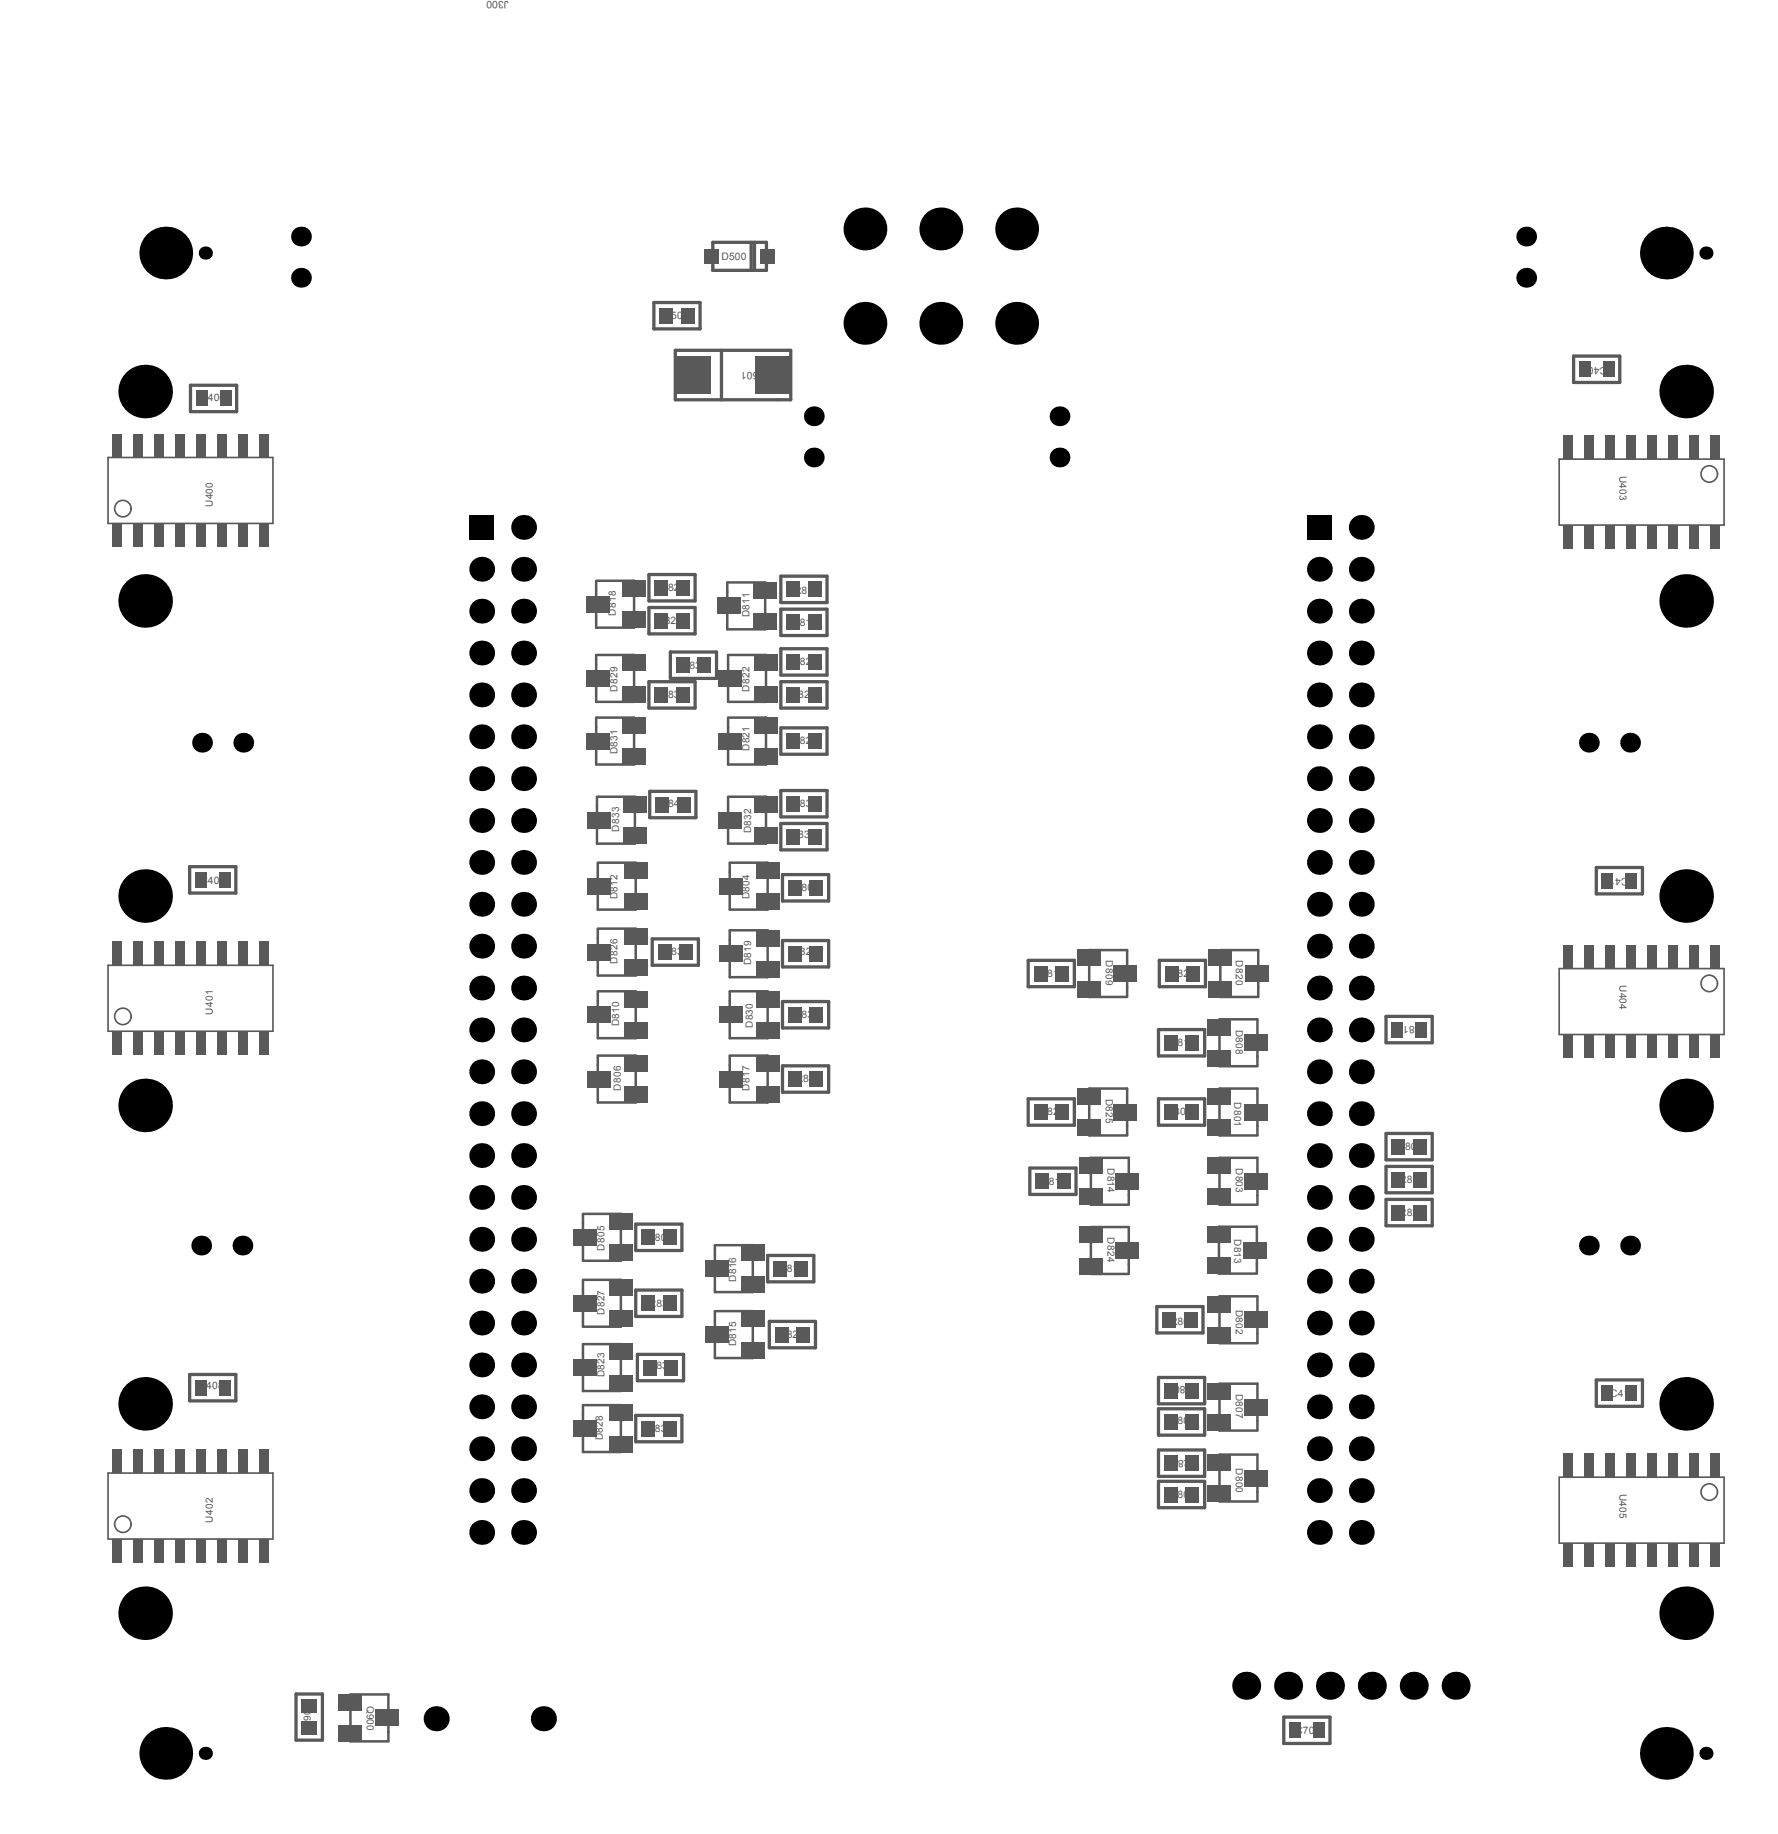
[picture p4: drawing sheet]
<svg xmlns="http://www.w3.org/2000/svg" width="358mm" height="370mm" viewBox="0 0 358 370" stroke-linecap="round" stroke-linejoin="round" font-family="sans-serif">
<g fill="none" stroke="#595959" stroke-width=".66">
<path d="M143.7 48.9h10.8v5.6h-10.8zM143.7 54.5h.1M151.4 48.9v5.5M152.1 48.9v5.6M38.4 77.7h9.3v5.3h-9.3zM131.8 61h9.3v5.3h-9.3zM136.1 70.6h23.3v10h-23.3zM145.4 70.6v10M317.2 71.8h9.3v5.3h-9.3zM130.8 115.8h9.3v5.3h-9.3zM157.4 116.2h9.3v5.3h-9.3zM130.8 122.5h9.3v5.3h-9.3z"/>
<path d="M130.8 137.4h9.3v5.3h-9.3zM135.1 131.4h9.3v5.4h-9.3zM157.4 122.8h9.3v5.3h-9.3zM157.4 130.8h9.3v5.3h-9.3zM157.4 137.4h9.3v5.3h-9.3zM131 159.5h9.3v5.3h-9.3zM157.4 146.7h9.3v5.3h-9.3zM157.4 159.4h9.3v5.3h-9.3zM38.2 174.7h9.3v5.3h-9.3zM157.4 166h9.3v5.3h-9.3zM157.7 176.3h9.3v5.3h-9.3zM321.8 174.9h9.3v5.3h-9.3z"/>
<path d="M131.5 189.3h9.3v5.3h-9.3zM157.7 189.6h9.3v5.3h-9.3zM207.3 193.6h9.3v5.3h-9.3zM233.7 193.6h9.3v5.3h-9.3zM157.7 201.9h9.3v5.3h-9.3zM157.7 214.9h9.3v5.3h-9.3zM233.5 207.6h9.3v5.3h-9.3zM279.4 204.9h9.3v5.3h-9.3zM207.3 221.5h9.3v5.3h-9.3zM207.6 235.5h9.3v5.3h-9.3zM233.5 221.5h9.3v5.3h-9.3zM279.4 228.5h9.3v5.3h-9.3z"/>
<path d="M279.4 235.1h9.3v5.4h-9.3zM128.2 246.8h9.3v5.3h-9.3zM154.7 253.1h9.4v5.3h-9.4zM279.4 241.8h9.3v5.3h-9.3zM38.2 277.1h9.3v5.3h-9.3zM128.2 260.1h9.3v5.3h-9.3zM128.5 273h9.3v5.3h-9.3zM155.1 266.4h9.3v5.3h-9.3zM233.2 263.4h9.3v5.3h-9.3zM233.5 277.7h9.3v5.3h-9.3zM321.8 278.2h9.3v5.3h-9.3zM128.2 285.3h9.3v5.3h-9.3z"/>
<path d="M233.5 284h9.3v5.3h-9.3zM233.5 292.3h9.3v5.3h-9.3zM233.5 298.6h9.3v5.3h-9.3zM59.7 341.5h5.3v9.3h-5.3zM258.8 346.1h9.3v5.4h-9.3z"/>
</g>
<g fill="none" stroke="#595959" stroke-width=".51">
<path d="M120.2 117.1h7.6v9.4h-7.6v-9.4M146.6 117.4h7.7v9.5h-7.7v-9.4M120.2 132h7.6v9.5h-7.6v-9.4M146.8 132h7.6v9.5h-7.6v-9.4M120.2 144.7h7.6v9.4h-7.6v-9.4M146.8 144.7h7.6v9.4h-7.6v-9.4M120.3 160.6h7.7v9.5h-7.7v-9.4M120.5 173.9h7.7v9.5h-7.7v-9.4M146.8 160.6h7.6v9.5h-7.6v-9.4M147.1 173.9h7.6v9.5h-7.6v-9.4M120.5 187.2h7.7v9.5h-7.7v-9.4M120.5 199.8h7.7v9.5h-7.7v-9.4"/>
<path d="M147.1 187.5h7.6v9.5h-7.6v-9.4M147.1 199.8h7.6v9.5h-7.6v-9.4M120.5 212.8h7.7v9.4h-7.7v-9.3M147.1 212.8h7.6v9.4h-7.6v-9.3M227.2 200.9v-9.4h-7.6v9.5h7.6M253.5 214.9v-9.4h-7.7v9.4h7.7M253.6 200.9v-9.4h-7.6v9.5h7.6M227.2 228.8v-9.4h-7.6v9.5h7.6M253.5 228.8v-9.4h-7.7v9.5h7.7M117.5 244.7h7.7v9.5h-7.7v-9.4M117.5 258h7.7v9.4h-7.7v-9.3M144.1 251h7.7v9.5h-7.7v-9.4"/>
<path d="M227.6 242.8v-9.4h-7.7v9.5h7.7M227.6 256.7v-9.3h-7.7v9.4h7.7M253.4 256.7v-9.4h-7.7v9.4h7.7M253.5 242.8v-9.4h-7.7v9.5h7.7M117.5 271h7.7v9.4h-7.7v-9.4M144.1 264.3h7.7v9.5h-7.7v-9.4M253.5 270.7v-9.4h-7.7v9.5h7.7M117.5 283.3h7.7v9.4h-7.7v-9.4M253.5 288.3v-9.4h-7.7v9.5h7.7M253.5 302.6v-9.4h-7.7v9.5h7.7M78.3 351v-9.4h-7.7v9.4h7.7"/>
</g>
<g fill="none" stroke="#595959" stroke-width=".33">
<path d="M21.8 92.2h33.2v13.3h-33.2zM314.3 92.6h33.3v13.2h-33.3zM21.8 194.6h33.2v13.3h-33.2zM314.3 195.3h33.3v13.2h-33.3zM21.8 297h33.2v13.2h-33.2zM314.3 297.8h33.3v13.3h-33.3z"/>
<circle cx="344.6" cy="95.5" r="1.66"/>
<circle cx="24.8" cy="102.5" r="1.66"/>
<circle cx="344.6" cy="198.2" r="1.66"/>
<circle cx="24.8" cy="204.9" r="1.66"/>
<circle cx="24.8" cy="307.3" r="1.66"/>
<circle cx="344.6" cy="300.8" r="1.66"/>
</g>
<g fill="#000">
<circle cx="33.4" cy="51" r="5.3"/>
<circle cx="41.4" cy="51" r="1.33"/>
<circle cx="60.7" cy="56" r="1.99"/>
<circle cx="60.7" cy="47.7" r="1.99"/>
<circle cx="174.4" cy="46.2" r="4.3"/>
<circle cx="189.7" cy="46.2" r="4.3"/>
<circle cx="204.9" cy="46.2" r="4.3"/>
<circle cx="307.7" cy="56" r="1.99"/>
<circle cx="307.7" cy="47.7" r="1.99"/>
<circle cx="335.9" cy="51" r="5.3"/>
<circle cx="343.9" cy="51" r="1.33"/>
<circle cx="29.3" cy="78.9" r="5.4"/>
<circle cx="174.4" cy="65.2" r="4.3"/>
<circle cx="189.7" cy="65.2" r="4.3"/>
<circle cx="204.9" cy="65.2" r="4.3"/>
<circle cx="339.9" cy="78.9" r="5.4"/>
<circle cx="164.1" cy="92.2" r="1.99"/>
<circle cx="164.1" cy="83.9" r="1.99"/>
<circle cx="213.6" cy="92.2" r="1.99"/>
<circle cx="213.6" cy="83.9" r="1.99"/>
<circle cx="97.1" cy="114.8" r="2.51"/>
<circle cx="105.6" cy="106.3" r="2.51"/>
<circle cx="105.6" cy="114.8" r="2.51"/>
<circle cx="266" cy="114.8" r="2.51"/>
<circle cx="274.4" cy="114.8" r="2.51"/>
<circle cx="274.4" cy="106.3" r="2.51"/>
<circle cx="29.3" cy="121.1" r="5.4"/>
<circle cx="97.1" cy="131.6" r="2.51"/>
<circle cx="97.1" cy="123.2" r="2.51"/>
<circle cx="105.6" cy="123.2" r="2.51"/>
<circle cx="105.6" cy="131.6" r="2.51"/>
<circle cx="266" cy="131.6" r="2.51"/>
<circle cx="266" cy="123.2" r="2.51"/>
<circle cx="274.4" cy="131.6" r="2.51"/>
<circle cx="274.4" cy="123.2" r="2.51"/>
<circle cx="339.9" cy="121.1" r="5.4"/>
<circle cx="40.7" cy="149.7" r="1.99"/>
<circle cx="49" cy="149.7" r="1.99"/>
<circle cx="97.1" cy="140.1" r="2.51"/>
<circle cx="97.1" cy="157" r="2.51"/>
<circle cx="97.1" cy="148.5" r="2.51"/>
<circle cx="105.6" cy="140.1" r="2.51"/>
<circle cx="105.6" cy="148.5" r="2.51"/>
<circle cx="105.6" cy="157" r="2.51"/>
<circle cx="266" cy="140.1" r="2.51"/>
<circle cx="266" cy="148.5" r="2.51"/>
<circle cx="266" cy="157" r="2.51"/>
<circle cx="274.4" cy="157" r="2.51"/>
<circle cx="274.4" cy="140.1" r="2.51"/>
<circle cx="274.4" cy="148.5" r="2.51"/>
<circle cx="320.3" cy="149.7" r="1.99"/>
<circle cx="328.6" cy="149.7" r="1.99"/>
<circle cx="97.1" cy="165.4" r="2.51"/>
<circle cx="97.1" cy="173.9" r="2.51"/>
<circle cx="105.6" cy="165.4" r="2.51"/>
<circle cx="105.6" cy="173.9" r="2.51"/>
<circle cx="266" cy="165.4" r="2.51"/>
<circle cx="266" cy="173.9" r="2.51"/>
<circle cx="274.4" cy="165.4" r="2.51"/>
<circle cx="274.4" cy="173.9" r="2.51"/>
<circle cx="29.3" cy="180.6" r="5.4"/>
<circle cx="97.1" cy="182.3" r="2.51"/>
<circle cx="97.1" cy="199.2" r="2.51"/>
<circle cx="97.1" cy="190.7" r="2.51"/>
<circle cx="105.6" cy="182.3" r="2.51"/>
<circle cx="105.6" cy="199.2" r="2.51"/>
<circle cx="105.6" cy="190.7" r="2.51"/>
<circle cx="266" cy="190.7" r="2.51"/>
<circle cx="266" cy="199.2" r="2.51"/>
<circle cx="266" cy="182.3" r="2.51"/>
<circle cx="274.4" cy="190.7" r="2.51"/>
<circle cx="274.4" cy="199.2" r="2.51"/>
<circle cx="274.4" cy="182.3" r="2.51"/>
<circle cx="339.9" cy="180.6" r="5.4"/>
<circle cx="97.1" cy="207.6" r="2.51"/>
<circle cx="97.1" cy="216.1" r="2.51"/>
<circle cx="105.6" cy="207.6" r="2.51"/>
<circle cx="105.6" cy="216.1" r="2.51"/>
<circle cx="266" cy="207.6" r="2.51"/>
<circle cx="266" cy="216.1" r="2.51"/>
<circle cx="274.4" cy="216.1" r="2.51"/>
<circle cx="274.4" cy="207.6" r="2.51"/>
<circle cx="29.3" cy="222.8" r="5.4"/>
<circle cx="97.1" cy="232.9" r="2.51"/>
<circle cx="97.1" cy="224.5" r="2.51"/>
<circle cx="105.6" cy="232.9" r="2.51"/>
<circle cx="105.6" cy="224.5" r="2.51"/>
<circle cx="266" cy="232.9" r="2.51"/>
<circle cx="266" cy="224.5" r="2.51"/>
<circle cx="274.4" cy="232.9" r="2.51"/>
<circle cx="274.4" cy="224.5" r="2.51"/>
<circle cx="339.9" cy="222.8" r="5.4"/>
<circle cx="40.6" cy="251.1" r="1.99"/>
<circle cx="48.9" cy="251.1" r="1.99"/>
<circle cx="97.1" cy="241.4" r="2.51"/>
<circle cx="97.1" cy="249.8" r="2.51"/>
<circle cx="97.1" cy="258.3" r="2.51"/>
<circle cx="105.6" cy="249.8" r="2.51"/>
<circle cx="105.6" cy="258.3" r="2.51"/>
<circle cx="105.6" cy="241.4" r="2.51"/>
<circle cx="266" cy="241.4" r="2.51"/>
<circle cx="266" cy="249.8" r="2.51"/>
<circle cx="266" cy="258.3" r="2.51"/>
<circle cx="274.4" cy="241.4" r="2.51"/>
<circle cx="274.4" cy="249.8" r="2.51"/>
<circle cx="274.4" cy="258.3" r="2.51"/>
<circle cx="320.3" cy="251.1" r="1.99"/>
<circle cx="328.6" cy="251.1" r="1.99"/>
<circle cx="97.1" cy="275.2" r="2.51"/>
<circle cx="97.1" cy="266.7" r="2.51"/>
<circle cx="105.6" cy="275.2" r="2.51"/>
<circle cx="105.6" cy="266.7" r="2.51"/>
<circle cx="266" cy="275.2" r="2.51"/>
<circle cx="266" cy="266.7" r="2.51"/>
<circle cx="274.4" cy="266.7" r="2.51"/>
<circle cx="274.4" cy="275.2" r="2.51"/>
<circle cx="29.3" cy="283" r="5.4"/>
<circle cx="97.1" cy="283.6" r="2.51"/>
<circle cx="97.1" cy="292" r="2.51"/>
<circle cx="105.6" cy="292" r="2.51"/>
<circle cx="105.6" cy="283.6" r="2.51"/>
<circle cx="266" cy="292" r="2.51"/>
<circle cx="266" cy="283.6" r="2.51"/>
<circle cx="274.4" cy="283.6" r="2.51"/>
<circle cx="274.4" cy="292" r="2.51"/>
<circle cx="339.9" cy="283" r="5.4"/>
<circle cx="97.1" cy="308.9" r="2.51"/>
<circle cx="97.1" cy="300.5" r="2.51"/>
<circle cx="105.6" cy="308.9" r="2.51"/>
<circle cx="105.6" cy="300.5" r="2.51"/>
<circle cx="266" cy="300.5" r="2.51"/>
<circle cx="266" cy="308.9" r="2.51"/>
<circle cx="274.4" cy="308.9" r="2.51"/>
<circle cx="274.4" cy="300.5" r="2.51"/>
<circle cx="29.3" cy="325.2" r="5.4"/>
<circle cx="251.2" cy="339.8" r="2.83"/>
<circle cx="259.7" cy="339.8" r="2.83"/>
<circle cx="268.1" cy="339.8" r="2.83"/>
<circle cx="276.5" cy="339.8" r="2.83"/>
<circle cx="285" cy="339.8" r="2.83"/>
<circle cx="293.4" cy="339.8" r="2.83"/>
<circle cx="339.9" cy="325.2" r="5.4"/>
<circle cx="33.4" cy="353.5" r="5.3"/>
<circle cx="41.4" cy="353.5" r="1.33"/>
<circle cx="87.9" cy="346.5" r="2.53"/>
<circle cx="109.5" cy="346.5" r="2.53"/>
<circle cx="335.9" cy="353.5" r="5.3"/>
<circle cx="343.9" cy="353.5" r="1.33"/>
</g>
<g fill="#000">
<path d="M94.6 103.8h5v5h-5z" fill-rule="evenodd"/>
<path d="M263.5 103.8h5v5h-5z" fill-rule="evenodd"/>
</g>
<g fill="#595959">
<path d="M344.7 190.4h2v4.9h-2z" fill-rule="evenodd"/>
<path d="M336.3 190.4h2v4.9h-2z" fill-rule="evenodd"/>
<path d="M327.7 279.3h2.3v3.1h-2.3z" fill-rule="evenodd"/>
<path d="M327.8 190.4h2v4.9h-2z" fill-rule="evenodd"/>
<path d="M322.9 279.3h2.3v3.1h-2.3z" fill-rule="evenodd"/>
<path d="M323.6 190.4h2v4.9h-2z" fill-rule="evenodd"/>
<path d="M315.2 190.4h2v4.9h-2z" fill-rule="evenodd"/>
<path d="M280.5 206h2.3v3.1h-2.3z" fill-rule="evenodd"/>
<path d="M234.7 299.7h2.7v3.2h-2.7z" fill-rule="evenodd"/>
<path d="M234.7 293.4h2.7v3.1h-2.7z" fill-rule="evenodd"/>
<path d="M234.7 285.1h2.7v3.1h-2.7z" fill-rule="evenodd"/>
<path d="M234.7 278.8h2.7v3.1h-2.7z" fill-rule="evenodd"/>
<path d="M234.4 264.5h2.6v3.1h-2.6z" fill-rule="evenodd"/>
<path d="M158.9 190.7h2.7v3.1h-2.7z" fill-rule="evenodd"/>
<path d="M158.9 177.4h2.7v3.1h-2.7z" fill-rule="evenodd"/>
<path d="M152.4 219h4.7v3.3h-4.7z" fill-rule="evenodd"/>
<path d="M152.4 212.7h4.7v3.3h-4.7z" fill-rule="evenodd"/>
<path d="M152.1 150.9h4.6v3.3h-4.6z" fill-rule="evenodd"/>
<path d="M152.1 144.6h4.6v3.3h-4.6z" fill-rule="evenodd"/>
<path d="M152.1 138.3h4.6v3.3h-4.6z" fill-rule="evenodd"/>
<path d="M153.3 50.3h2.8v2.8h-2.8z" fill-rule="evenodd"/>
<path d="M133.6 286.4h2.7v3.2h-2.7z" fill-rule="evenodd"/>
<path d="M132.6 190.4h2.7v3.1h-2.7z" fill-rule="evenodd"/>
<path d="M132 138.5h2.6v3.2h-2.6z" fill-rule="evenodd"/>
<path d="M132 123.5h2.6v3.2h-2.6z" fill-rule="evenodd"/>
<path d="M132 116.9h2.6v3.2h-2.6z" fill-rule="evenodd"/>
<path d="M133 62.1h2.6v3.1h-2.6z" fill-rule="evenodd"/>
<path d="M125.8 219h4.7v3.3h-4.7z" fill-rule="evenodd"/>
<path d="M125.8 212.7h4.7v3.3h-4.7z" fill-rule="evenodd"/>
<path d="M125.5 150.9h4.7v3.3h-4.7z" fill-rule="evenodd"/>
<path d="M125.5 144.6h4.7v3.3h-4.7z" fill-rule="evenodd"/>
<path d="M125.5 138.3h4.7v3.3h-4.7z" fill-rule="evenodd"/>
<path d="M125.5 123.3h4.7v3.3h-4.7z" fill-rule="evenodd"/>
<path d="M125.5 117h4.7v3.3h-4.7z" fill-rule="evenodd"/>
<path d="M118.5 190.3h4.7v3.3h-4.7z" fill-rule="evenodd"/>
<path d="M118.5 177h4.7v3.3h-4.7z" fill-rule="evenodd"/>
<path d="M118.3 163.7h4.7v3.3h-4.7z" fill-rule="evenodd"/>
<path d="M52.2 292.1h2v4.9h-2z" fill-rule="evenodd"/>
<path d="M48 292.1h2v4.9h-2z" fill-rule="evenodd"/>
<path d="M44.1 278.2h2.4v3.1h-2.4z" fill-rule="evenodd"/>
<path d="M39.5 292.1h2v4.9h-2z" fill-rule="evenodd"/>
<path d="M39.3 278.2h2.3v3.1h-2.3z" fill-rule="evenodd"/>
<path d="M31.1 292.1h2v4.9h-2z" fill-rule="evenodd"/>
<path d="M26.8 292.1h2v4.9h-2z" fill-rule="evenodd"/>
<path d="M344.7 293h2v4.8h-2z" fill-rule="evenodd"/>
<path d="M344.7 208.5h2v4.9h-2z" fill-rule="evenodd"/>
<path d="M344.7 105.8h2v4.9h-2z" fill-rule="evenodd"/>
<path d="M344.7 87.7h2v4.9h-2z" fill-rule="evenodd"/>
<path d="M336.3 293h2v4.8h-2z" fill-rule="evenodd"/>
<path d="M336.3 208.5h2v4.9h-2z" fill-rule="evenodd"/>
<path d="M336.3 105.8h2v4.9h-2z" fill-rule="evenodd"/>
<path d="M336.3 87.7h2v4.9h-2z" fill-rule="evenodd"/>
<path d="M327.8 293h2v4.8h-2z" fill-rule="evenodd"/>
<path d="M327.8 208.5h2v4.9h-2z" fill-rule="evenodd"/>
<path d="M327.8 105.8h2v4.9h-2z" fill-rule="evenodd"/>
<path d="M327.8 87.7h2v4.9h-2z" fill-rule="evenodd"/>
<path d="M323.6 293h2v4.8h-2z" fill-rule="evenodd"/>
<path d="M323.6 208.5h2v4.9h-2z" fill-rule="evenodd"/>
<path d="M323.6 105.8h2v4.9h-2z" fill-rule="evenodd"/>
<path d="M323.6 87.7h2v4.9h-2z" fill-rule="evenodd"/>
<path d="M323.1 72.9h2.3v3.1h-2.3z" fill-rule="evenodd"/>
<path d="M315.2 293h2v4.8h-2z" fill-rule="evenodd"/>
<path d="M315.2 208.5h2v4.9h-2z" fill-rule="evenodd"/>
<path d="M315.2 105.8h2v4.9h-2z" fill-rule="evenodd"/>
<path d="M315.2 87.7h2v4.9h-2z" fill-rule="evenodd"/>
<path d="M280.6 236.2h2.6v3.2h-2.6z" fill-rule="evenodd"/>
<path d="M280.6 242.9h2.6v3.1h-2.6z" fill-rule="evenodd"/>
<path d="M280.6 229.6h2.6v3.1h-2.6z" fill-rule="evenodd"/>
<path d="M234.7 222.6h2.7v3.1h-2.7z" fill-rule="evenodd"/>
<path d="M234.7 208.6h2.7v3.2h-2.7z" fill-rule="evenodd"/>
<path d="M234.9 194.7h2.6v3.1h-2.6z" fill-rule="evenodd"/>
<path d="M213.1 236.5h2.6v3.2h-2.6z" fill-rule="evenodd"/>
<path d="M212.8 222.6h2.6v3.1h-2.6z" fill-rule="evenodd"/>
<path d="M212.8 194.7h2.6v3.1h-2.6z" fill-rule="evenodd"/>
<path d="M208.8 236.5h2.6v3.2h-2.6z" fill-rule="evenodd"/>
<path d="M208.4 222.6h2.7v3.1h-2.7z" fill-rule="evenodd"/>
<path d="M208.4 194.7h2.7v3.1h-2.7z" fill-rule="evenodd"/>
<path d="M160.6 267.5h2.6v3.1h-2.6z" fill-rule="evenodd"/>
<path d="M160.2 254.2h2.7v3.1h-2.7z" fill-rule="evenodd"/>
<path d="M158.9 215.9h2.7v3.2h-2.7z" fill-rule="evenodd"/>
<path d="M152.4 180.1h4.7v3.4h-4.7z" fill-rule="evenodd"/>
<path d="M152.4 193.8h4.7v3.3h-4.7z" fill-rule="evenodd"/>
<path d="M152.4 187.4h4.7v3.4h-4.7z" fill-rule="evenodd"/>
<path d="M152.4 199.7h4.7v3.4h-4.7z" fill-rule="evenodd"/>
<path d="M152.4 173.8h4.7v3.3h-4.7z" fill-rule="evenodd"/>
<path d="M152.1 160.5h4.6v3.3h-4.6z" fill-rule="evenodd"/>
<path d="M152.1 166.8h4.6v3.4h-4.6z" fill-rule="evenodd"/>
<path d="M152.1 131.9h4.6v3.4h-4.6z" fill-rule="evenodd"/>
<path d="M140.6 132.5h2.7v3.2h-2.7z" fill-rule="evenodd"/>
<path d="M134 274.1h2.6v3.2h-2.6z" fill-rule="evenodd"/>
<path d="M133.6 261.1h2.7v3.2h-2.7z" fill-rule="evenodd"/>
<path d="M133.6 247.8h2.7v3.2h-2.7z" fill-rule="evenodd"/>
<path d="M132.1 160.6h2.7v3.2h-2.7z" fill-rule="evenodd"/>
<path d="M125.8 199.7h4.7v3.4h-4.7z" fill-rule="evenodd"/>
<path d="M125.8 180.1h4.7v3.4h-4.7z" fill-rule="evenodd"/>
<path d="M125.8 187.1h4.7v3.3h-4.7z" fill-rule="evenodd"/>
<path d="M125.8 193.4h4.7v3.3h-4.7z" fill-rule="evenodd"/>
<path d="M125.8 173.8h4.7v3.3h-4.7z" fill-rule="evenodd"/>
<path d="M125.7 166.8h4.6v3.4h-4.6z" fill-rule="evenodd"/>
<path d="M125.7 160.5h4.6v3.3h-4.6z" fill-rule="evenodd"/>
<path d="M125.5 131.9h4.7v3.4h-4.7z" fill-rule="evenodd"/>
<path d="M118.5 215.9h4.7v3.3h-4.7z" fill-rule="evenodd"/>
<path d="M118.2 135.1h4.6v3.3h-4.6z" fill-rule="evenodd"/>
<path d="M118.2 147.7h4.6v3.3h-4.6z" fill-rule="evenodd"/>
<path d="M118.2 120.1h4.6v3.4h-4.6z" fill-rule="evenodd"/>
<path d="M52.2 207.9h2v4.8h-2z" fill-rule="evenodd"/>
<path d="M52.2 189.8h2v4.8h-2z" fill-rule="evenodd"/>
<path d="M52.2 105.5h2v4.8h-2z" fill-rule="evenodd"/>
<path d="M52.2 87.4h2v4.8h-2z" fill-rule="evenodd"/>
<path d="M48 207.9h2v4.8h-2z" fill-rule="evenodd"/>
<path d="M48 189.8h2v4.8h-2z" fill-rule="evenodd"/>
<path d="M44.1 175.8h2.4v3.2h-2.4z" fill-rule="evenodd"/>
<path d="M48 105.5h2v4.8h-2z" fill-rule="evenodd"/>
<path d="M48 87.4h2v4.8h-2z" fill-rule="evenodd"/>
<path d="M44.3 78.7h2.3v3.2h-2.3z" fill-rule="evenodd"/>
<path d="M39.5 207.9h2v4.8h-2z" fill-rule="evenodd"/>
<path d="M39.5 189.8h2v4.8h-2z" fill-rule="evenodd"/>
<path d="M39.3 175.8h2.3v3.2h-2.3z" fill-rule="evenodd"/>
<path d="M39.5 105.5h2v4.8h-2z" fill-rule="evenodd"/>
<path d="M39.5 87.4h2v4.8h-2z" fill-rule="evenodd"/>
<path d="M39.5 78.7h2.3v3.2h-2.3z" fill-rule="evenodd"/>
<path d="M31.1 207.9h2v4.8h-2z" fill-rule="evenodd"/>
<path d="M31.1 189.8h2v4.8h-2z" fill-rule="evenodd"/>
<path d="M31.1 105.5h2v4.8h-2z" fill-rule="evenodd"/>
<path d="M31.1 87.4h2v4.8h-2z" fill-rule="evenodd"/>
<path d="M26.8 207.9h2v4.8h-2z" fill-rule="evenodd"/>
<path d="M26.8 189.8h2v4.8h-2z" fill-rule="evenodd"/>
<path d="M26.8 105.5h2v4.8h-2z" fill-rule="evenodd"/>
<path d="M26.8 87.4h2v4.8h-2z" fill-rule="evenodd"/>
<path d="M344.7 311.1h2v4.8h-2z" fill-rule="evenodd"/>
<path d="M336.3 311.1h2v4.8h-2z" fill-rule="evenodd"/>
<path d="M327.8 311.1h2v4.8h-2z" fill-rule="evenodd"/>
<path d="M327.7 176h2.3v3.1h-2.3z" fill-rule="evenodd"/>
<path d="M323.6 311.1h2v4.8h-2z" fill-rule="evenodd"/>
<path d="M322.9 176h2.3v3.1h-2.3z" fill-rule="evenodd"/>
<path d="M315.2 311.1h2v4.8h-2z" fill-rule="evenodd"/>
<path d="M158.9 203h2.7v3.1h-2.7z" fill-rule="evenodd"/>
<path d="M152.4 206.1h4.7v3.3h-4.7z" fill-rule="evenodd"/>
<path d="M125.8 206.1h4.7v3.3h-4.7z" fill-rule="evenodd"/>
<path d="M118.5 202.9h4.7v3.3h-4.7z" fill-rule="evenodd"/>
<path d="M52.2 310.2h2v4.9h-2z" fill-rule="evenodd"/>
<path d="M48 310.2h2v4.9h-2z" fill-rule="evenodd"/>
<path d="M39.5 310.2h2v4.9h-2z" fill-rule="evenodd"/>
<path d="M31.1 310.2h2v4.9h-2z" fill-rule="evenodd"/>
<path d="M26.8 310.2h2v4.9h-2z" fill-rule="evenodd"/>
<path d="M340.5 190.4h2v4.9h-2z" fill-rule="evenodd"/>
<path d="M332 190.4h2v4.9h-2z" fill-rule="evenodd"/>
<path d="M319.4 190.4h2v4.9h-2z" fill-rule="evenodd"/>
<path d="M285.3 206h2.3v3.1h-2.3z" fill-rule="evenodd"/>
<path d="M264.7 347.2h2.3v3.2h-2.3z" fill-rule="evenodd"/>
<path d="M259.9 347.2h2.3v3.2h-2.3z" fill-rule="evenodd"/>
<path d="M243.5 299.4h4.7v3.4h-4.7z" fill-rule="evenodd"/>
<path d="M243.5 293.1h4.7v3.4h-4.7z" fill-rule="evenodd"/>
<path d="M243.5 285.2h4.7v3.3h-4.7z" fill-rule="evenodd"/>
<path d="M243.5 278.8h4.7v3.4h-4.7z" fill-rule="evenodd"/>
<path d="M250.8 264.4h4.7v3.3h-4.7z" fill-rule="evenodd"/>
<path d="M243.5 239.6h4.7v3.3h-4.7z" fill-rule="evenodd"/>
<path d="M243.5 225.7h4.7v3.3h-4.7z" fill-rule="evenodd"/>
<path d="M243.5 219.3h4.7v3.4h-4.7z" fill-rule="evenodd"/>
<path d="M243.5 211.7h4.7v3.3h-4.7z" fill-rule="evenodd"/>
<path d="M243.5 205.4h4.7v3.3h-4.7z" fill-rule="evenodd"/>
<path d="M243.7 197.7h4.6v3.4h-4.6z" fill-rule="evenodd"/>
<path d="M243.7 191.4h4.6v3.4h-4.6z" fill-rule="evenodd"/>
<path d="M239 299.7h2.7v3.2h-2.7z" fill-rule="evenodd"/>
<path d="M239 293.4h2.7v3.1h-2.7z" fill-rule="evenodd"/>
<path d="M239 285.1h2.7v3.1h-2.7z" fill-rule="evenodd"/>
<path d="M239 278.8h2.7v3.1h-2.7z" fill-rule="evenodd"/>
<path d="M238.7 264.5h2.6v3.1h-2.6z" fill-rule="evenodd"/>
<path d="M217.6 239.6h4.6v3.3h-4.6z" fill-rule="evenodd"/>
<path d="M217.2 225.7h4.7v3.3h-4.7z" fill-rule="evenodd"/>
<path d="M217.2 219.3h4.7v3.4h-4.7z" fill-rule="evenodd"/>
<path d="M217.2 197.7h4.7v3.4h-4.7z" fill-rule="evenodd"/>
<path d="M217.2 191.4h4.7v3.4h-4.7z" fill-rule="evenodd"/>
<path d="M163.2 190.7h2.7v3.1h-2.7z" fill-rule="evenodd"/>
<path d="M163.2 177.4h2.7v3.1h-2.7z" fill-rule="evenodd"/>
<path d="M162.9 138.5h2.7v3.2h-2.7z" fill-rule="evenodd"/>
<path d="M162.9 131.9h2.7v3.1h-2.7z" fill-rule="evenodd"/>
<path d="M162.9 123.9h2.7v3.1h-2.7z" fill-rule="evenodd"/>
<path d="M162.9 117.2h2.7v3.2h-2.7z" fill-rule="evenodd"/>
<path d="M149.4 264.2h4.7v3.3h-4.7z" fill-rule="evenodd"/>
<path d="M149.4 250.9h4.7v3.3h-4.7z" fill-rule="evenodd"/>
<path d="M145.1 190.6h4.7v3.3h-4.7z" fill-rule="evenodd"/>
<path d="M137 190.4h2.6v3.1h-2.6z" fill-rule="evenodd"/>
<path d="M145.1 177h4.7v3.3h-4.7z" fill-rule="evenodd"/>
<path d="M144.8 163.7h4.6v3.3h-4.6z" fill-rule="evenodd"/>
<path d="M158.6 138.5h2.6v3.2h-2.6z" fill-rule="evenodd"/>
<path d="M136.3 138.5h2.7v3.2h-2.7z" fill-rule="evenodd"/>
<path d="M158.6 131.9h2.6v3.1h-2.6z" fill-rule="evenodd"/>
<path d="M151.9 123.6h4.7v3.4h-4.7z" fill-rule="evenodd"/>
<path d="M158.6 123.9h2.6v3.1h-2.6z" fill-rule="evenodd"/>
<path d="M136.3 123.5h2.7v3.2h-2.7z" fill-rule="evenodd"/>
<path d="M151.9 117.3h4.7v3.3h-4.7z" fill-rule="evenodd"/>
<path d="M158.6 117.2h2.6v3.2h-2.6z" fill-rule="evenodd"/>
<path d="M136.3 116.9h2.7v3.2h-2.7z" fill-rule="evenodd"/>
<path d="M137.3 62.1h2.7v3.1h-2.7z" fill-rule="evenodd"/>
<path d="M142.1 50.3h2.8v2.8h-2.8z" fill-rule="evenodd"/>
<path d="M115.5 286.3h4.7v3.3h-4.7z" fill-rule="evenodd"/>
<path d="M129.3 286.4h2.7v3.2h-2.7z" fill-rule="evenodd"/>
<path d="M122.8 270.9h4.7v3.3h-4.7z" fill-rule="evenodd"/>
<path d="M122.8 264.2h4.7v3.3h-4.7z" fill-rule="evenodd"/>
<path d="M122.8 257.9h4.7v3.3h-4.7z" fill-rule="evenodd"/>
<path d="M122.8 250.9h4.7v3.3h-4.7z" fill-rule="evenodd"/>
<path d="M122.8 244.6h4.7v3.3h-4.7z" fill-rule="evenodd"/>
<path d="M68.3 347.8h4.7v3.3h-4.7z" fill-rule="evenodd"/>
<path d="M60.8 347h3.1v2.6h-3.1z" fill-rule="evenodd"/>
<path d="M35.3 292.1h2v4.9h-2z" fill-rule="evenodd"/>
<path d="M43.7 292.1h2v4.9h-2z" fill-rule="evenodd"/>
<path d="M22.6 292.1h2v4.9h-2z" fill-rule="evenodd"/>
<path d="M332 293h2v4.8h-2z" fill-rule="evenodd"/>
<path d="M340.5 293h2v4.8h-2z" fill-rule="evenodd"/>
<path d="M340.5 208.5h2v4.9h-2z" fill-rule="evenodd"/>
<path d="M332 208.5h2v4.9h-2z" fill-rule="evenodd"/>
<path d="M332 105.8h2v4.9h-2z" fill-rule="evenodd"/>
<path d="M340.5 105.8h2v4.9h-2z" fill-rule="evenodd"/>
<path d="M332 87.7h2v4.9h-2z" fill-rule="evenodd"/>
<path d="M340.5 87.7h2v4.9h-2z" fill-rule="evenodd"/>
<path d="M319.4 293h2v4.8h-2z" fill-rule="evenodd"/>
<path d="M319.4 208.5h2v4.9h-2z" fill-rule="evenodd"/>
<path d="M319.4 105.8h2v4.9h-2z" fill-rule="evenodd"/>
<path d="M319.4 87.7h2v4.9h-2z" fill-rule="evenodd"/>
<path d="M318.3 72.9h2.3v3.1h-2.3z" fill-rule="evenodd"/>
<path d="M284.9 236.2h2.7v3.2h-2.7z" fill-rule="evenodd"/>
<path d="M284.9 242.9h2.7v3.1h-2.7z" fill-rule="evenodd"/>
<path d="M284.9 229.6h2.7v3.1h-2.7z" fill-rule="evenodd"/>
<path d="M250.8 296.3h4.7v3.3h-4.7z" fill-rule="evenodd"/>
<path d="M243.5 267.5h4.7v3.4h-4.7z" fill-rule="evenodd"/>
<path d="M243.5 261.2h4.7v3.3h-4.7z" fill-rule="evenodd"/>
<path d="M250.8 282h4.7v3.3h-4.7z" fill-rule="evenodd"/>
<path d="M250.8 236.5h4.7v3.3h-4.7z" fill-rule="evenodd"/>
<path d="M243.4 247.2h4.7v3.3h-4.7z" fill-rule="evenodd"/>
<path d="M243.4 253.5h4.7v3.3h-4.7z" fill-rule="evenodd"/>
<path d="M250.7 250.4h4.7v3.3h-4.7z" fill-rule="evenodd"/>
<path d="M250.8 222.5h4.7v3.3h-4.7z" fill-rule="evenodd"/>
<path d="M250.8 208.5h4.7v3.4h-4.7z" fill-rule="evenodd"/>
<path d="M251 194.6h4.6v3.3h-4.6z" fill-rule="evenodd"/>
<path d="M224.9 236.5h4.6v3.3h-4.6z" fill-rule="evenodd"/>
<path d="M224.9 250.4h4.6v3.3h-4.6z" fill-rule="evenodd"/>
<path d="M217.6 253.6h4.6v3.3h-4.6z" fill-rule="evenodd"/>
<path d="M217.6 247.3h4.6v3.3h-4.6z" fill-rule="evenodd"/>
<path d="M224.6 222.5h4.6v3.3h-4.6z" fill-rule="evenodd"/>
<path d="M239 222.6h2.7v3.1h-2.7z" fill-rule="evenodd"/>
<path d="M239 208.6h2.7v3.2h-2.7z" fill-rule="evenodd"/>
<path d="M224.6 194.6h4.6v3.3h-4.6z" fill-rule="evenodd"/>
<path d="M239.2 194.7h2.6v3.1h-2.6z" fill-rule="evenodd"/>
<path d="M163.2 215.9h2.7v3.2h-2.7z" fill-rule="evenodd"/>
<path d="M162.9 160.4h2.7v3.2h-2.7z" fill-rule="evenodd"/>
<path d="M162.9 167.1h2.7v3.1h-2.7z" fill-rule="evenodd"/>
<path d="M162.9 147.8h2.7v3.2h-2.7z" fill-rule="evenodd"/>
<path d="M149.4 270.5h4.7v3.4h-4.7z" fill-rule="evenodd"/>
<path d="M142.1 267.4h4.7v3.3h-4.7z" fill-rule="evenodd"/>
<path d="M156.2 267.5h2.7v3.1h-2.7z" fill-rule="evenodd"/>
<path d="M142.1 254.1h4.7v3.3h-4.7z" fill-rule="evenodd"/>
<path d="M155.9 254.2h2.7v3.1h-2.7z" fill-rule="evenodd"/>
<path d="M145.1 215.9h4.7v3.3h-4.7z" fill-rule="evenodd"/>
<path d="M158.6 160.4h2.6v3.2h-2.6z" fill-rule="evenodd"/>
<path d="M158.6 167.1h2.6v3.1h-2.6z" fill-rule="evenodd"/>
<path d="M136.5 160.6h2.6v3.2h-2.6z" fill-rule="evenodd"/>
<path d="M144.8 147.7h4.6v3.3h-4.6z" fill-rule="evenodd"/>
<path d="M144.8 135.1h4.6v3.3h-4.6z" fill-rule="evenodd"/>
<path d="M158.6 147.8h2.6v3.2h-2.6z" fill-rule="evenodd"/>
<path d="M136.3 132.5h2.7v3.2h-2.7z" fill-rule="evenodd"/>
<path d="M144.6 120.5h4.7v3.3h-4.7z" fill-rule="evenodd"/>
<path d="M152.3 71.9h7.2v7.5h-7.2z" fill-rule="evenodd"/>
<path d="M136 71.9h7.2v7.5h-7.2z" fill-rule="evenodd"/>
<path d="M122.8 289.5h4.7v3.3h-4.7z" fill-rule="evenodd"/>
<path d="M122.8 277.2h4.7v3.3h-4.7z" fill-rule="evenodd"/>
<path d="M115.5 274h4.7v3.3h-4.7z" fill-rule="evenodd"/>
<path d="M115.5 261.1h4.7v3.3h-4.7z" fill-rule="evenodd"/>
<path d="M122.8 283.2h4.7v3.3h-4.7z" fill-rule="evenodd"/>
<path d="M129.7 274.1h2.6v3.2h-2.6z" fill-rule="evenodd"/>
<path d="M129.3 261.1h2.7v3.2h-2.7z" fill-rule="evenodd"/>
<path d="M115.5 247.8h4.7v3.3h-4.7z" fill-rule="evenodd"/>
<path d="M129.3 247.8h2.7v3.2h-2.7z" fill-rule="evenodd"/>
<path d="M75.6 344.6h4.7v3.4h-4.7z" fill-rule="evenodd"/>
<path d="M60.8 342.7h3.1v2.6h-3.1z" fill-rule="evenodd"/>
<path d="M43.7 207.9h2v4.8h-2z" fill-rule="evenodd"/>
<path d="M35.3 207.9h2v4.8h-2z" fill-rule="evenodd"/>
<path d="M43.7 189.8h2v4.8h-2z" fill-rule="evenodd"/>
<path d="M35.3 189.8h2v4.8h-2z" fill-rule="evenodd"/>
<path d="M35.3 105.5h2v4.8h-2z" fill-rule="evenodd"/>
<path d="M43.7 105.5h2v4.8h-2z" fill-rule="evenodd"/>
<path d="M35.3 87.4h2v4.8h-2z" fill-rule="evenodd"/>
<path d="M43.7 87.4h2v4.8h-2z" fill-rule="evenodd"/>
<path d="M22.6 207.9h2v4.8h-2z" fill-rule="evenodd"/>
<path d="M22.6 189.8h2v4.8h-2z" fill-rule="evenodd"/>
<path d="M22.6 105.5h2v4.8h-2z" fill-rule="evenodd"/>
<path d="M22.6 87.4h2v4.8h-2z" fill-rule="evenodd"/>
<path d="M332 311.1h2v4.8h-2z" fill-rule="evenodd"/>
<path d="M340.5 311.1h2v4.8h-2z" fill-rule="evenodd"/>
<path d="M319.4 311.1h2v4.8h-2z" fill-rule="evenodd"/>
<path d="M243.5 233.3h4.7v3.3h-4.7z" fill-rule="evenodd"/>
<path d="M217.6 233.3h4.6v3.3h-4.6z" fill-rule="evenodd"/>
<path d="M163.2 203h2.7v3.1h-2.7z" fill-rule="evenodd"/>
<path d="M149.4 257.2h4.7v3.4h-4.7z" fill-rule="evenodd"/>
<path d="M145.1 202.9h4.7v3.3h-4.7z" fill-rule="evenodd"/>
<path d="M68.3 341.5h4.7v3.3h-4.7z" fill-rule="evenodd"/>
<path d="M35.3 310.2h2v4.9h-2z" fill-rule="evenodd"/>
<path d="M43.7 310.2h2v4.9h-2z" fill-rule="evenodd"/>
<path d="M22.6 310.2h2v4.9h-2z" fill-rule="evenodd"/>
</g>
<g font-size="2.1" fill="#595959">
<text x="102.6" y=".2" transform="rotate(-180 102.6 .2)">J300</text>
<text x="145.4" y="52.3">D500</text>
<text x="133.8" y="64.3">R50</text>
<text x="151.7" y="74.9" transform="rotate(-180 151.7 74.9)">01</text>
<text x="154.4" y="74.9" transform="rotate(-180 154.4 74.9)">D5</text>
<text x="324" y="73.9" transform="rotate(-180 324 73.9)">C40</text>
<text x="40.4" y="80.9">C406</text>
<text x="133.1" y="119.1">R821</text>
<text x="160.1" y="119.8">R813</text>
<text x="132.5" y="125.8">R8</text>
<text x="135.2" y="125.8">2</text>
<text x="136.4" y="125.8">2</text>
<text x="159.7" y="126.1">R816</text>
<text x="137.5" y="134.8">R833</text>
<text x="159.7" y="134.1">R826</text>
<text x="133.1" y="140.7">R835</text>
<text x="159.4" y="140.7">R82</text>
<text x="159.7" y="150.1">R824</text>
<text x="133.1" y="162.7">R84</text>
<text x="159.7" y="162.7">R838</text>
<text x="159.4" y="169">R83</text>
<text x="40.4" y="178.3">C40</text>
<text x="160.1" y="179.6">R807</text>
<text x="328.3" y="177" transform="rotate(-180 328.3 177)">C410</text>
<text x="133.8" y="192.6">R834</text>
<text x="159.7" y="192.6">R82</text>
<text x="209.6" y="196.9">R810</text>
<text x="235.9" y="196.9">R82</text>
<text x="160.1" y="205.2">R836</text>
<text x="286.7" y="206.9" transform="rotate(-180 286.7 206.9)">C812</text>
<text x="235.9" y="210.9">R812</text>
<text x="160.4" y="218.2">R819</text>
<text x="209.6" y="224.8">R828</text>
<text x="235.2" y="224.8">R8</text>
<text x="237.9" y="224.8">0</text>
<text x="281.7" y="231.8">R802</text>
<text x="209.9" y="238.8">R815</text>
<text x="282.1" y="238.5">R814</text>
<text x="282.1" y="245.1">R827</text>
<text x="130.5" y="250.1">R805</text>
<text x="157.1" y="256.4">R818</text>
<text x="130.8" y="263.4">R831</text>
<text x="157.1" y="269.7">R82</text>
<text x="235.9" y="267">R801</text>
<text x="40.1" y="280">C408</text>
<text x="130.8" y="276">R830</text>
<text x="240.5" y="279.3" transform="rotate(-180 240.5 279.3)">R809</text>
<text x="324.6" y="281.7">C411</text>
<text x="235.9" y="287">R808</text>
<text x="130.5" y="288.6">R832</text>
<text x="240.2" y="294.3" transform="rotate(-180 240.2 294.3)">R803</text>
<text x="235.9" y="301.9">R800</text>
<text x="261.1" y="349.5">C70</text>
</g>
<g font-size="2" fill="#595959">
<text x="326.4" y="95.9" transform="rotate(90 326.4 95.9)">U403</text>
<text x="42.9" y="102.2" transform="rotate(-90 42.9 102.2)">U400</text>
<text x="124.2" y="124.1" transform="rotate(-90 124.2 124.1)">D818</text>
<text x="151.1" y="124.5" transform="rotate(-90 151.1 124.5)">D811</text>
<text x="124.5" y="139.4" transform="rotate(-90 124.5 139.4)">D829</text>
<text x="151.1" y="139.4" transform="rotate(-90 151.1 139.4)">D822</text>
<text x="124.5" y="152" transform="rotate(-90 124.5 152)">D831</text>
<text x="151.1" y="151.4" transform="rotate(-90 151.1 151.4)">D821</text>
<text x="124.8" y="167.7" transform="rotate(-90 124.8 167.7)">D833</text>
<text x="151.4" y="168" transform="rotate(-90 151.4 168)">D832</text>
<text x="124.5" y="181.3" transform="rotate(-90 124.5 181.3)">D812</text>
<text x="151.1" y="181.3" transform="rotate(-90 151.1 181.3)">D804</text>
<text x="124.5" y="194.3" transform="rotate(-90 124.5 194.3)">D826</text>
<text x="151.4" y="194.6" transform="rotate(-90 151.4 194.6)">D819</text>
<text x="222.9" y="193.6" transform="rotate(90 222.9 193.6)">D809</text>
<text x="249.2" y="193.6" transform="rotate(90 249.2 193.6)">D820</text>
<text x="326.4" y="198.6" transform="rotate(90 326.4 198.6)">U404</text>
<text x="42.9" y="204.6" transform="rotate(-90 42.9 204.6)">U401</text>
<text x="124.8" y="206.9" transform="rotate(-90 124.8 206.9)">D810</text>
<text x="151.8" y="207.2" transform="rotate(-90 151.8 207.2)">D830</text>
<text x="249.2" y="207.6" transform="rotate(90 249.2 207.6)">D808</text>
<text x="125.2" y="219.8" transform="rotate(-90 125.2 219.8)">D806</text>
<text x="151.1" y="219.8" transform="rotate(-90 151.1 219.8)">D817</text>
<text x="222.9" y="221.5" transform="rotate(90 222.9 221.5)">D825</text>
<text x="248.8" y="222.2" transform="rotate(90 248.8 222.2)">D801</text>
<text x="223.2" y="235.5" transform="rotate(90 223.2 235.5)">D814</text>
<text x="249.2" y="235.5" transform="rotate(90 249.2 235.5)">D803</text>
<text x="223.2" y="249.4" transform="rotate(90 223.2 249.4)">D824</text>
<text x="248.8" y="249.8" transform="rotate(90 248.8 249.8)">D813</text>
<text x="121.8" y="252.1" transform="rotate(-90 121.8 252.1)">D805</text>
<text x="148.4" y="258.4" transform="rotate(-90 148.4 258.4)">D816</text>
<text x="121.8" y="265" transform="rotate(-90 121.8 265)">D827</text>
<text x="249.2" y="264.1" transform="rotate(90 249.2 264.1)">D802</text>
<text x="148.4" y="271.4" transform="rotate(-90 148.4 271.4)">D815</text>
<text x="121.8" y="277.7" transform="rotate(-90 121.8 277.7)">D823</text>
<text x="249.2" y="281" transform="rotate(90 249.2 281)">D807</text>
<text x="121.5" y="290.3" transform="rotate(-90 121.5 290.3)">D828</text>
<text x="249.2" y="296" transform="rotate(90 249.2 296)">D800</text>
<text x="326.4" y="301.1" transform="rotate(90 326.4 301.1)">U405</text>
<text x="42.9" y="306.9" transform="rotate(-90 42.9 306.9)">U402</text>
<text x="62.7" y="347" transform="rotate(-90 62.7 347)">900</text>
<text x="74" y="343.8" transform="rotate(90 74 343.8)">Q900</text>
<text x="62.7" y="348.5" transform="rotate(-90 62.7 348.5)">R</text>
</g>
</svg>
